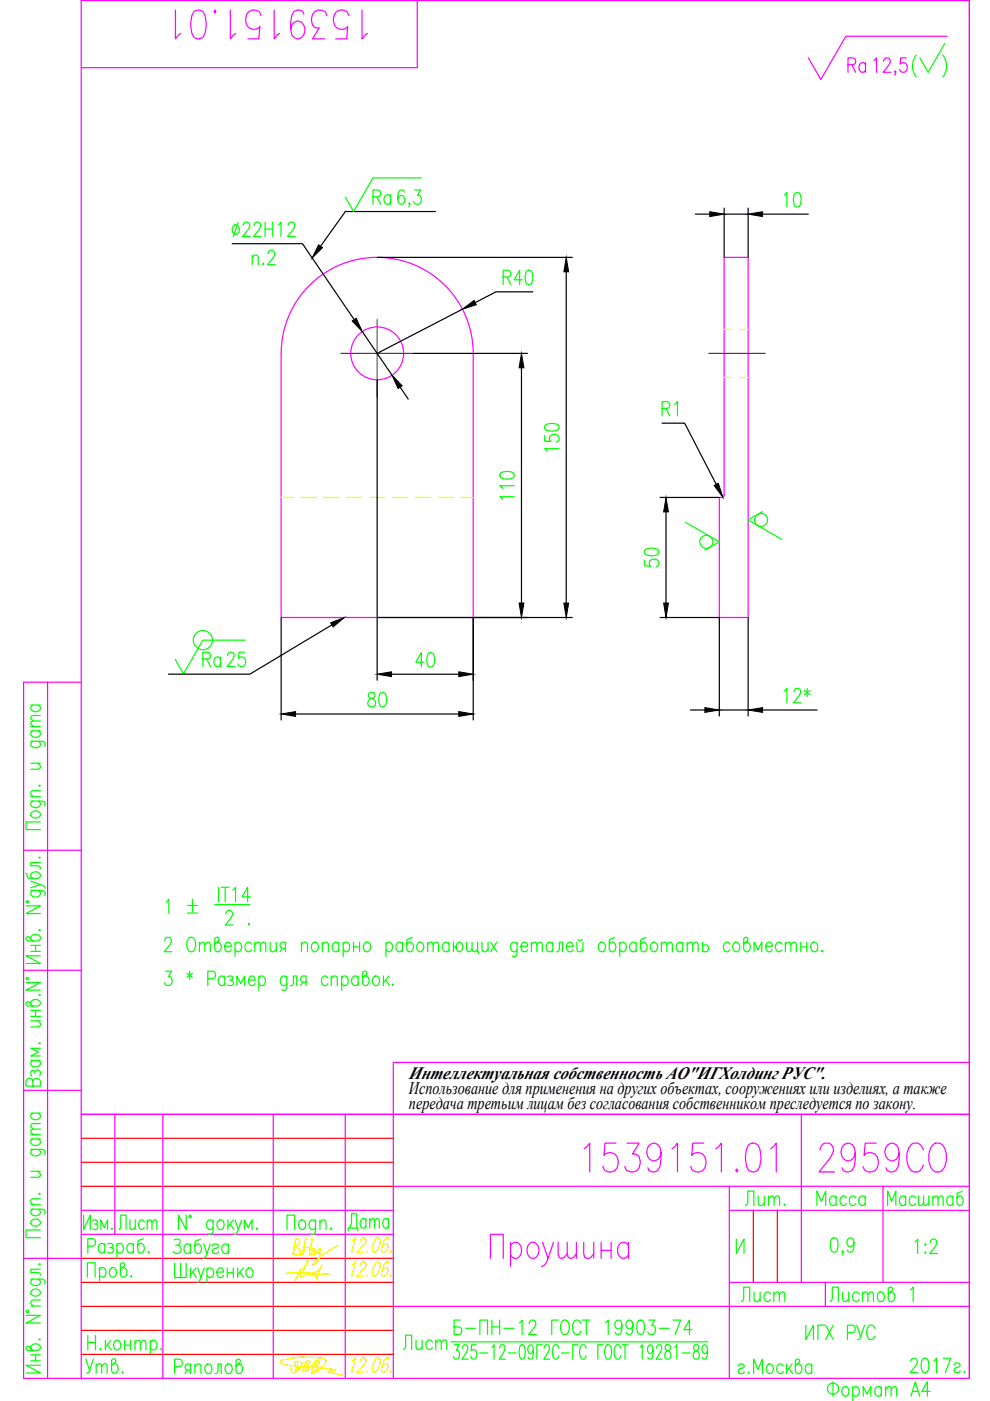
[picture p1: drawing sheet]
<svg xmlns="http://www.w3.org/2000/svg" width="210mm" height="297mm" viewBox="0 0 210 297" stroke-linecap="round" stroke-linejoin="round" font-family="sans-serif">
<g fill="none" stroke="#f0f" stroke-width=".25">
<path d="M88.5 .1v14.2h-71.3M187.4 13l.2-.6 .7-.1a.95 .95 0 0 1 .1 1.6l-1.2 1.4h1.7M200.8 7.7h-21.5l-5.3 9.2-2.6-4.6M205.5 .1v292.1M153.5 54.6h5.1v76.3h-6.1v-25.4l.8-.1 .2-.4zM59.6 74.9v56h40.7v-56M59.6 74.9a20.4 20.4 0 0 1 20.4-20.3 20.4 20.4 0 0 1 20.3 20.3M10.1 144.6v147.6M17.2 144.6h-12.2v147.6h200.5M5 180.3h12.2M5 205.7h12.2M5 231.2h12.2"/>
<path d="M17.2 236.3h188.3M24.3 236.3v25.4M34.5 236.3v55.9M57.9 236.3v55.9M73.2 236.3v55.9M169.9 236.3v35.6M205.5 225.3h-122.1v66.9M17.2 256.6h66.2M83.4 251.5h122.1M154.6 256.6h50.9M154.6 251.5v40.7M187.2 251.5v20.4"/>
<path d="M5 266.8h12.2M17.2 261.7h66.2M83.4 277h122.1M104 266.8v-5.1h2.7v5.1M108.2 264.1l.8-.7a1.48 1.48 0 0 1 1.6 1.9 1.38 1.38 0 0 1-1.6 1.5l-.8-.7M108.2 263.4v5.1M112.3 263.6l.4-.2a1.48 1.48 0 0 1 1.6 1.9 1.38 1.38 0 0 1-1.6 1.5 2 2 0 0 1-.4-3.2zM115 263.4l1.2 3.4 1.2-3.4M116.2 266.8l-.4 1-.4 .4-.6 .3M118.3 263.4v2.4l.2 .7 .4 .3h.4l1-1M120.3 263.4v2.4l.2 .7 .4 .3h.3l1-1M122.2 263.4v3.4"/>
<path d="M123.8 263.4v2.4l.2 .7 .3 .3h.6l1-1M125.9 263.4v3.4M127.4 265.1h2.2M127.4 263.4v3.4M129.6 263.4v3.4M133.3 264.1a1.12 1.12 0 0 0-1.1-.7 1.12 1.12 0 0 0-1.1 .7 1.91 1.91 0 0 0 .8 2.7h.6l.8-.7M133.3 263.4v3.4M154.6 271.9h50.9M17.2 292.2v-292.1h188.3v292.1"/>
<circle cx="80" cy="74.9" r="5.6"/>
</g>
<path d="M72.3 74.9h15.4M80 67.7v16.5M150.3 74.9h11.9" fill="none" stroke="#00f" stroke-width=".25"/>
<g fill="none" stroke="#ff0" stroke-width=".25">
<path d="M153.5 69.8h1.8M156.9 69.8h1.7M153.5 80h1.8M156.9 80h1.7M59.6 105.5h2.6M63.8 105.5h3.2M68.7 105.5h3.2M73.5 105.5h3.2M78.3 105.5h3.3M83.2 105.5h3.2M88 105.5h3.3M92.9 105.5h3.2"/>
<path d="M97.7 105.5h2.6M62.7 262.6l-.6 3.3 .3-1.7a1.94 1.94 0 0 1 .4-1.5 .59 .59 0 0 1 .8 .4 .59 .59 0 0 1-.4 .7l-.7 .5a1.33 1.33 0 0 1 1.1 1.5l-.6 .3-.8-.3a2.13 2.13 0 0 0 1.8 0l.9-3.3-.7 3.6 .3-1.6h1.1a.46 .46 0 0 0 .4-.7l.2-1.3-.6 3v.5h.2l.3-.6v.2a.3 .3 0 0 0 .1 .4 .3 .3 0 0 0 .4-.1l.1-.4a.48 .48 0 0 0-.3-.7l-.3 .6a.4 .4 0 0 1 .3-.6 .4 .4 0 0 1 .3 .6v.7l.5-.5a.93 .93 0 0 1 .7-.9v.5l-.4 .4a.3 .3 0 0 1 .4 .1 .3 .3 0 0 1-.1 .4l-.6 1.6-.6 .6h-.2l.2-.7 1.3-1.2 3.7-2.3M64.3 269.4l1.1-2.2-.3 .6-2.5 3.6a3.3 3.3 0 0 0 1-2.1v-.1l.1 .3v1.2l.1 .1 1.6-1-.1 .4 .5-.1a3.5 3.5 0 0 0 2.5-1.8l-.7 1.4a1.68 1.68 0 0 0-.3 1.7l.1 .2a2.73 2.73 0 0 0-2.9-1.9l-3.9 .3h3.8l1.2 .1h4.2M74.7 263l.7-.5-.9 3M74.7 268.1l.7-.6-.9 3.1M76.4 263.2v-.2a.64 .64 0 0 1 .5-.5 .64 .64 0 0 1 .7 .2 1.44 1.44 0 0 1-.6 1.4l-1.4 1.4h1.5M76.4 268.3v-.2a.64 .64 0 0 1 .5-.5 .64 .64 0 0 1 .7 .2 1.44 1.44 0 0 1-.6 1.3l-1.4 1.5h1.5M77.8 265.2v.3l.1-.1M77.8 270.3v.3l.1-.1M79.7 262.6l.6-.1a1.35 1.35 0 0 1 .1 1.7l-.6 1.2-.5 .1a1.35 1.35 0 0 1-.2-1.7zM79.7 267.7l.6-.2a1.35 1.35 0 0 1 .1 1.8l-.6 1.2-.5 .1a1.35 1.35 0 0 1-.2-1.7zM82.6 262.9l-.1-.3-.4-.1a2.34 2.34 0 0 0-1.2 2v.6l.4 .4a1.23 1.23 0 0 0 .8-1.7l-.2-.2a1.07 1.07 0 0 0-1 .9"/>
<path d="M82.6 268l-.1-.3-.4-.2a2.34 2.34 0 0 0-1.2 2.1v.6l.4 .4a1.23 1.23 0 0 0 .8-1.7l-.2-.2a1.07 1.07 0 0 0-1 .9M82.8 265.2v.3l.1-.1M82.8 270.3v.3l.1-.1M62.8 289.2l-.4-.2a.99 .99 0 0 1 1.7 .1l-.5 .7-.9 .6 .1 .1a2.82 2.82 0 0 0 2.1-1.7l.1-.1-.9 2 .3-.7a2.13 2.13 0 0 1 1.1-1.5l.2 .1a1.09 1.09 0 0 1-.9 .9 .62 .62 0 0 1 .7 .7 .62 .62 0 0 1-.8 .5v-.1a6.9 6.9 0 0 0 2.4-2.3l-1 2.3 1.1-2.1a.35 .35 0 0 1 .5 .2 .35 .35 0 0 1-.1 .5l-.5 .3-.5 .1 .8 .4a.55 .55 0 0 1 .1 .6 .55 .55 0 0 1-.6 .3l-.8 .3 2.3-1.5 .6-.7a.6 .6 0 0 0 .1-.7 .6 .6 0 0 0-.7-.3 19.8 19.8 0 0 0-8.8 .5 .51 .51 0 0 0 .5 .7l1.7 .3 9.1 .9 .2 .1-1.6 .3 3.5 .8M63.2 288.9l-.6 2.3-.4-.1-.6-.8 .3-.3M74.7 288.5l.7-.6-.9 3.1M76.4 288.6v-.1a.65 .65 0 0 1 .5-.6 .65 .65 0 0 1 .7 .3 1.46 1.46 0 0 1-.6 1.3l-1.4 1.5h1.5M77.8 290.7v.3l.1-.2M79.7 288.1l.6-.2a1.35 1.35 0 0 1 .1 1.8l-.6 1.1-.3 .2-.5-.2a3.5 3.5 0 0 1 .7-2.7zM82.6 288.3l-.1-.2-.4-.2a2.34 2.34 0 0 0-1.2 2v.6l.1 .3 .3 .2a1.22 1.22 0 0 0 .8-1.8l-.2-.1a1.07 1.07 0 0 0-1 .8M82.8 290.7v.3l.1-.2"/>
</g>
<g fill="none" stroke="#000" stroke-width=".25">
<path d="M49.2 51.7h14.9l11 16.1M80 54.6h41.3M92.3 44.8h-19.1l-5.2 7.4M120.1 57.6v70.3M147.4 45.4h3.1M153.5 44.1v10.5M153.5 45.4h5.1M158.6 44.1v10.5M161.7 45.4h9.7M76.8 70.3l6.3 9.3M87.7 74.9h24.1M98 65.6l-18 9.3"/>
<path d="M110.6 78v49.9M113 61.9h-7.8l-4.4 2.3M80 80.5v63.7M84.8 82.1l1.8 2.5M140.4 89.7h4.8l6.7 13M139.9 105.5h12.6M141.2 108.5v19.4M59.6 130.9v21.8M70.4 132.5l-17.4 10.4h-17.3M80 130.9h41.3M100.3 130.9v21.8M139.9 130.9h12.6v20.9"/>
<path d="M158.6 130.9v20.9M62.7 151.4h34.6M83 142.9h14.3M146.4 150.5h3.1M152.5 150.5h6.1M161.7 150.5h11.5"/>
</g>
<g fill="#000" stroke="#000" stroke-width=".21">
<path d="M67.6 51.9l.8 .6-2.2 2.2zM120.1 54.6l.5 3h-1.1zM150.5 44.9l3 .5-3 .5zM158.6 45.4l3.1-.5v1zM74.7 68.1l.8-.6 1.3 2.8zM98 65.6l2.5-1.9 .5 .9zM110.6 74.9l.5 3.1h-1zM83.1 79.6l2.2 2.2-.9 .6zM141.2 105.5l.5 3h-1zM151.4 102.9l.9-.4 1 2.9zM70.1 132.1l2.9-1.2-2.4 2zM110.1 127.9h1l-.5 3z"/>
<path d="M119.5 127.9h1.1l-.5 3zM140.7 127.9h1l-.5 3zM59.6 151.4l3.1-.5v1zM80 142.9l3-.5v1.1zM97.3 150.9l3 .5-3 .5zM97.3 142.4l3 .5-3 .6zM149.5 150l3 .5-3 .5zM158.6 150.5l3.1-.5v1z"/>
</g>
<g fill="none" stroke="#0f0" stroke-width=".25">
<path d="M89.4 37.7h-10.3l-4.1 7.1-1.8-3M49.6 47.8l.2-.1a1.02 1.02 0 0 1 .9 1 1.02 1.02 0 0 1-.9 1 1.21 1.21 0 0 1-.2-1.9zM50.5 47.2l-1 2.9M51.6 47.8l.2-.6 .7-.1a.95 .95 0 0 1 .1 1.6l-1.2 1.4h1.7M53.5 54.7l.6-.6 .5 .1 .2 1.9M53.5 54.1v2M53.9 47.8l.2-.6 .7-.1a.95 .95 0 0 1 .1 1.6l-1.1 1.4h1.6M55.8 55.8l.1 .2-.1 .1-.1-.1zM56.2 47.1v3M56.2 48.5h1.6M56.9 53.8l.2-.6 .7-.1a.95 .95 0 0 1 .1 1.6l-1.2 1.4h1.7M57.8 47.1v3"/>
<path d="M59 47.7l.6-.6v3M61.1 47.8l.2-.6 .7-.1a.95 .95 0 0 1 .1 1.6l-1.1 1.4h1.6M85.7 40.7l-.1-.3-.3-.1-.6 .1a2.85 2.85 0 0 0 0 2.8 .68 .68 0 0 0 1-.3 .87 .87 0 0 0 0-1.1 .87 .87 0 0 0-1-.2l-.4 .7M86.9 43.2l-.1 .1-.1-.1 .1-.2a.64 .64 0 0 1-.1 .9M87.9 40.3h1.3l-.7 1.1h.4a.96 .96 0 0 1 .4 1.4 .96 .96 0 0 1-1.5 .2l-.1-.3M106.7 58.7h1a.74 .74 0 0 0 .6-.7 .74 .74 0 0 0-.6-.7h-1v3M107.5 58.7l.8 1.6M110.8 59.3h-1.8l1.2-2v3M111.7 57.4l.6-.1a1.49 1.49 0 0 1 .7 1.7l-.4 1.2-.6 .1a1.48 1.48 0 0 1-.7-1.7zM140.4 86.6h1a.75 .75 0 0 0 .6-.7 .75 .75 0 0 0-.6-.8h-1v3.1M141.2 86.6l.8 1.6M143.1 85.7l.5-.6v3.1"/>
<path d="M145.4 110.8l7.1 4.1-3 1.7M161.6 108.5l-3 1.7 7.1 4.1M51.9 138.3h-1.2l-.1 1.3a.89 .89 0 0 1 1.1-.2 .89 .89 0 0 1 .4 1.1 .83 .83 0 0 1-.7 .8 .83 .83 0 0 1-.9-.6M52.1 135.7h-9.1l-4.1 7.2-1.8-3.1M6.5 157.2l2.8 .1a.59 .59 0 0 1 .1 .9M6.5 154.9h2.1M6.5 154h2.1M6.5 149.5h2.1M7 157.2l-.3 .2a.82 .82 0 0 0 .1 .9 .82 .82 0 0 0 .9 .3 .83 .83 0 0 0 .9-1l-.5-.4M7 154.9a.68 .68 0 0 0-.5 .7 .68 .68 0 0 0 .5 .6 .92 .92 0 0 0 1.1 .1 .92 .92 0 0 0 .3-1.1l-.3-.3M7 149.5a.68 .68 0 0 0-.5 .6 .68 .68 0 0 0 .5 .7 .92 .92 0 0 0 1.1 0 .92 .92 0 0 0 .3-1.1l-.3-.2M8.6 152.9l-1.9 .1-.2 .4 .6 .6"/>
<path d="M8.6 151.7l-1.9 .1-.2 .5 .6 .6M6.5 169.8l2.8 .2a.59 .59 0 0 1 .1 .9M6.5 168.9h2.1M6.5 161.8h2.1M6.7 172.3a1.08 1.08 0 0 1 1.1-.3 1.08 1.08 0 0 1 .8 .9 1.07 1.07 0 0 1-1.2 .5 1.07 1.07 0 0 1-.9-.9zM7 169.8l-.3 .3a.82 .82 0 0 0 .1 .9 .82 .82 0 0 0 .9 .2 .83 .83 0 0 0 .9-.9l-.5-.5M8 161.8l.6 .6-.2 .6-1.9 .1M8.3 166.6l.1-.1 .2 .1-.2 .1zM8.6 174.3h-3.1v1.6h3.1M8.6 167.6l-1.9 .2-.2 .5 .6 .6M5.5 192.1h3.1l-3.1 1.6h3.1M5.5 185.1l.4 1 2.1 .1a.66 .66 0 0 0 .6-.5 .66 .66 0 0 0-.5-.7 .92 .92 0 0 0-1.1-.1 .92 .92 0 0 0-.3 1.1l.3 .2"/>
<path d="M6.5 199a1.02 1.02 0 0 1 1-.9 1.02 1.02 0 0 1 1.1 .9l-.6 .5h-2.2l-.3-.3v-.4l.4-.2 .3 .1 .8 .8M6.5 188.8l2.8 .1a.59 .59 0 0 1 .1 1M6.5 186.8l2.1 .7-2.1 .7M7 188.8l-.3 .2a.82 .82 0 0 0 .1 1 .82 .82 0 0 0 .9 .2 .83 .83 0 0 0 .9-.9l-.5-.5M8.3 197.2l.1-.1 .2 .1-.2 .1zM8.3 181.8l.1-.1 .2 .1-.2 .1zM8.6 187.5l.8 .5 .2 .3M8.6 182.9h-2.1v.7l1.9 .1 .2 .4M34.9 199.5l.3-.6 .7-.2a.96 .96 0 0 1 .1 1.6l-1.2 1.5h1.7M35.2 191.2l.6-.5v3M39.8 192h2M39.8 193.6h2"/>
<path d="M40.1 198.9l.2-.2a1.35 1.35 0 0 1 1.2 1.9 .95 .95 0 0 1-.4 1 .95 .95 0 0 1-1 0 2.17 2.17 0 0 1 0-2.7zM40.8 190.7v2.6M42.3 199.8v2M46 199.8a1.02 1.02 0 0 1 .9 1 1.02 1.02 0 0 1-.9 1l-.5-.6v-2.2l.4-.3h.3l.3 .5-.2 .3-.8 .7M46.3 188.1v3.1M46.9 188.1h1.7M47.7 188.1v3.1M49.4 188.7l.5-.6v3.1M49.8 199.8v3M53.1 190.2h-1.8l1.2-2.1v3.1M54 199.8v2M57.3 199.8l.1 1.8 .6 .2 .6-.6"/>
<path d="M58.6 199.8v2M63.9 199.8v2M66.4 199.9a.65 .65 0 0 1 1 .3 1.02 1.02 0 0 1-.8 1.6 1.2 1.2 0 0 1-.2-1.9zM68.3 199.8v2M71.8 199.8v2M72.8 199.8v3M75 199.8v2M76.2 199.8v2M77.4 199.9a.65 .65 0 0 1 1.1 .3 1.02 1.02 0 0 1-.9 1.6 1.2 1.2 0 0 1-.2-1.9zM81.8 199.8v3M85.3 199.8v2M87.4 198.7l-1 .5-.1 2a.66 .66 0 0 0 .5 .6 .66 .66 0 0 0 .7-.4 .93 .93 0 0 0 .1-1.2 .93 .93 0 0 0-1.1-.3l-.2 .3"/>
<path d="M88.7 199.9l.2-.1a1.02 1.02 0 0 1 1 1 1.02 1.02 0 0 1-1 1 1.2 1.2 0 0 1-.2-1.9zM90.7 199.8v2M95.2 199.8v2M96.1 199.8v2M98.9 199.8l.1 1.8 .5 .2 .6-.6M100.1 199.8l.1 1.8 .5 .2 .6-.6M101.3 199.8v2h.2v.4M102.2 199.8l.1 1.8 .6 .2 .6-.6M103.5 199.8v2M104 199.8l1.3 2M105.3 199.8l-1.3 2M109.6 199.8l-.1 2.7-.3 .3-.6-.1"/>
<path d="M112.7 199.8v2M117.2 199.8v2M122.3 199.8l.1 1.8 .6 .2 .6-.6M122.5 199.2a.51 .51 0 0 0 .5 .3 .51 .51 0 0 0 .5-.3M123.6 199.8v2M127.2 199.9a.65 .65 0 0 1 1 .3 1.02 1.02 0 0 1-.8 1.6 1.2 1.2 0 0 1-.2-1.9zM130.3 198.7l-1 .5-.1 2a.66 .66 0 0 0 .6 .6 .66 .66 0 0 0 .7-.4 .93 .93 0 0 0 0-1.2 .93 .93 0 0 0-1.1-.3l-.2 .3M131.4 199.8v3M134.9 199.8v2M137 198.7l-1.1 .5-.1 2a.66 .66 0 0 0 .6 .6 .66 .66 0 0 0 .7-.4 .93 .93 0 0 0 0-1.2 .93 .93 0 0 0-1.1-.3l-.2 .3M138.3 199.9a.65 .65 0 0 1 1 .3 1.02 1.02 0 0 1-.8 1.6 1.2 1.2 0 0 1-.2-1.9zM140.2 199.8v2"/>
<path d="M144.8 199.8v2M145.7 199.8v2M148.9 199.8v2M155.7 199.9a.65 .65 0 0 1 1 .3 1.02 1.02 0 0 1-.8 1.6 1.2 1.2 0 0 1-.2-1.9zM158.1 199.8a1.02 1.02 0 0 1 1 1 1.02 1.02 0 0 1-1 1l-.4-.6v-2.2l.3-.3h.4l.2 .5-.1 .3-.8 .7M166.5 199.8v2M169.8 199.8v2M171.1 199.8v2M172.2 199.9a.65 .65 0 0 1 1.1 .3 1.02 1.02 0 0 1-.8 1.6 1.2 1.2 0 0 1-.3-1.9zM5.5 208.3h3.1l-3.1 1.6h3.1M6.5 212.8a1.02 1.02 0 0 1 1-.9 1.02 1.02 0 0 1 1.1 .9l-.6 .5h-2.2l-.3-.3v-.4l.4-.2 .3 .1 .8 .8M6.5 200.4h2.1"/>
<path d="M6.5 201.7h2.1M6.5 216.4h2.1M6.5 214.2h2.1M6.5 215.5h2.1M7.5 200.4v1.3M7.5 214.2v1.3M8 216.4l.6 .6-.2 .6-1.9 .1M8.3 211l.1-.1 .2 .1-.2 .1zM8.6 202.6h-3.1l3.1 1.7h-3.1M35.1 205.9h1.3l-.7 1.2h.3a.96 .96 0 0 1 .4 1.4 .96 .96 0 0 1-1.4 .2l-.1-.3M39.6 206.4l1.2 .8M40.2 205.9v1.8"/>
<path d="M40.8 206.4l-1.2 .8M42.3 200.3l.6-.5 .4 .1 .1 1.9M43.4 200.3l.6-.5 .5 .1 .1 1.9M44.1 207.5h1a.83 .83 0 0 0 .6-.8 .83 .83 0 0 0-.6-.8h-1v3.1M47.6 200.6h1.4a.68 .68 0 0 0-.4-.8 .68 .68 0 0 0-.9 .4 1.02 1.02 0 0 0 .9 1.6l.4-.4M47.7 207.4a.68 .68 0 0 0-.7-.5 .68 .68 0 0 0-.6 .5 1.02 1.02 0 0 0 .8 1.6l.5-.5M47.7 206.9v2.1M48.2 207.1a.74 .74 0 0 1 1.2 .3l-.3 .4h-.4M49.1 207.8a.6 .6 0 0 1 .4 .6 .6 .6 0 0 1-.4 .6l-.9-.2M49.8 200.2a.68 .68 0 0 1 .7-.5 .68 .68 0 0 1 .6 .5 1.02 1.02 0 0 1-.8 1.6l-.5-.4M50.2 209v-2.1l.8 1.6 .9-1.6v2.1M52.7 207.8h1.4a.68 .68 0 0 0-.5-.8 .68 .68 0 0 0-.8 .4 1.02 1.02 0 0 0 .8 1.6l.5-.5"/>
<path d="M53.3 200.2a.68 .68 0 0 0-.6-.5 .68 .68 0 0 0-.7 .5 1.02 1.02 0 0 0 .9 1.6l.4-.4M54 200.3l.6-.5 .5 .1 .1 1.9M54.9 207.4a.68 .68 0 0 1 .6-.5 .68 .68 0 0 1 .7 .5 1.02 1.02 0 0 1-.9 1.6l-.4-.5M54.9 206.9v3.1M55.2 200.3l.6-.5 .4 .1 .2 1.9M59.8 201.1l-.4 .7M60.5 201.1l-.9-.2a.68 .68 0 0 1 .2-1.1h.7v2M60.8 207.4a.68 .68 0 0 0-.6-.5 .68 .68 0 0 0-.7 .5 1.02 1.02 0 0 0 .8 1.6l.5-.5M60.8 206.9l-.1 2.8-.4 .3-.5-.2M61.6 209l.5-.2 .1-1.9h.7v2.1M63.9 200.3l.6-.5 .6 .1 .1 1.9M64.2 208.2l-.5 .8"/>
<path d="M64.9 208.2l-.9-.1a.68 .68 0 0 1 .2-1.2h.7v2.1M68.3 200.3l.6-.5 .6 .1 .1 1.9M69.5 207.4l-.4-.5a1.02 1.02 0 0 0-1 1 1.02 1.02 0 0 0 1 1.1l.4-.5M70.2 207.5l.6-.6 .6 .2 .1 1.9M70.2 206.9v2.1M71.8 200.2a.68 .68 0 0 0-.6-.5 .68 .68 0 0 0-.7 .5 .92 .92 0 0 0 0 1.1 .92 .92 0 0 0 1.1 .3l.2-.2M72.4 207.4a.68 .68 0 0 1 .7-.5 .68 .68 0 0 1 .6 .5 1.02 1.02 0 0 1-.8 1.6l-.5-.5M72.4 206.9v3.1M72.8 200.2a.67 .67 0 0 1 .6-.5 .67 .67 0 0 1 .6 .5 1.02 1.02 0 0 1-.8 1.6l-.4-.4M75 200.8h1.2M75.9 207.4a.68 .68 0 0 0-.6-.5 .68 .68 0 0 0-.6 .5 1.02 1.02 0 0 0 .8 1.6l.4-.5M75.9 206.9v2.1"/>
<path d="M77.3 206.9a1.02 1.02 0 0 1 1 1 1.02 1.02 0 0 1-1 1.1l-.4-.6v-2.2l.3-.3h.4l.2 .5-.1 .2-.8 .8M79.3 207.1a.65 .65 0 0 1 1.1 .3 1.02 1.02 0 0 1-.9 1.6 1.2 1.2 0 0 1-.2-1.9zM81.3 206.9v2.1M81.8 207.8l.8 1.2M81.8 200.2a.68 .68 0 0 1 .7-.5 .68 .68 0 0 1 .6 .5 1.02 1.02 0 0 1-.8 1.6l-.5-.4M82.5 206.9l-1.2 1.5M83.3 208.7l.1 .1-.1 .2-.1-.2zM85.3 200.2a.68 .68 0 0 0-.6-.5 .68 .68 0 0 0-.7 .5 .92 .92 0 0 0 0 1.1 .92 .92 0 0 0 1.1 .3l.2-.2M90.7 200.3l.5-.5 .5 .1 .1 1.9M91.8 200.3l.6-.5 .5 .1 .1 1.9M95.2 200.2a.68 .68 0 0 0-.6-.5 .68 .68 0 0 0-.7 .5 .92 .92 0 0 0 0 1.1 .92 .92 0 0 0 1.1 .3l.2-.2M96.1 200.8h.6a.89 .89 0 0 1 .8-1 1.09 1.09 0 0 1 .6 1.1 1.09 1.09 0 0 1-.8 .9 1 1 0 0 1-.6-1"/>
<path d="M109.6 200.2a.68 .68 0 0 0-.6-.5 .68 .68 0 0 0-.6 .5 1.02 1.02 0 0 0 .8 1.6l.4-.4M110.4 200.6h1.4a.68 .68 0 0 0-.4-.8 .68 .68 0 0 0-.8 .4 1.02 1.02 0 0 0 .8 1.6l.4-.4M112.7 200.3l.5-.5 .5 .1 .1 1.9M113.8 200.3l.6-.5 .5 .1 .1 1.9M117.2 200.2a.68 .68 0 0 0-.6-.5 .68 .68 0 0 0-.7 .5 .92 .92 0 0 0 0 1.1 .92 .92 0 0 0 1.1 .3l.2-.2M118 201.8l.5-.2 .1-1.8h.7v2M120.1 200.6h1.4a.68 .68 0 0 0-.4-.8 .68 .68 0 0 0-.9 .4 1.02 1.02 0 0 0 .8 1.6l.5-.4M131.4 200.2a.68 .68 0 0 1 .6-.5 .68 .68 0 0 1 .7 .5 1.02 1.02 0 0 1-.8 1.6l-.5-.4M134.9 200.2l-.5-.4a1.02 1.02 0 0 0-.9 1 1.02 1.02 0 0 0 .9 1l.5-.4M140.2 200.3l.6-.5 .5 .1 .1 1.9M141.4 200.3l.6-.5 .4 .1 .2 1.9M144.8 200.2a.68 .68 0 0 0-.7-.5 .68 .68 0 0 0-.6 .5 .92 .92 0 0 0-.1 1.1 .92 .92 0 0 0 1.1 .3l.3-.2"/>
<path d="M145.7 200.3l.6-.5 .4 .1 .2 1.9M146.9 200.3l.5-.5 .5 .1 .1 1.9M148.9 200.6a.75 .75 0 0 1 1.3 0 .75 .75 0 0 1-.4 1.2h-.5l-.4-.3M154.8 200.2a.68 .68 0 0 0-.7-.5 .68 .68 0 0 0-.6 .5 1.02 1.02 0 0 0 .8 1.6l.5-.4M159.9 201.8v-2l.8 1.6 .8-1.6v2M162.3 200.6h1.4a.68 .68 0 0 0-.4-.8 .68 .68 0 0 0-.8 .4 1.02 1.02 0 0 0 .8 1.6l.4-.4M165.8 200.2a.68 .68 0 0 0-.6-.5 .68 .68 0 0 0-.7 .5 1.02 1.02 0 0 0 .9 1.6l.4-.4M166.5 200.3l.6-.5 .5 .1 .1 1.9M167.7 200.3l.6-.5 .4 .1 .1 1.9M169.8 200.8h1.3M174.3 201.5l.1 .1-.1 .2-.1-.2zM6.5 236h2.1"/>
<path d="M6.5 224.8h2.1M7 236a.68 .68 0 0 0-.5 .6 .68 .68 0 0 0 .5 .7 .92 .92 0 0 0 1.1 0 .92 .92 0 0 0 .3-1.1l-.3-.2M7 229.2a.75 .75 0 0 0-.8-.6 .75 .75 0 0 0-.7 .6v1.1h3.1v-1.1a.83 .83 0 0 0-.8-.6 .83 .83 0 0 0-.8 .6v1.1M7 224.8a.68 .68 0 0 0-.5 .7 .68 .68 0 0 0 .5 .6 .92 .92 0 0 0 1.1 0 .92 .92 0 0 0 .3-1l-.3-.3M7.4 227.3a.6 .6 0 0 1 .6-.5 .6 .6 0 0 1 .6 .5l-.2 .8M7.4 227.6v-.3l-.4-.4a.74 .74 0 0 0-.3 1.2M8.3 221.2l.1-.1 .2 .1-.2 .1zM8.6 239.4l-1.9 .1-.2 .5 .6 .5M8.6 238.2l-1.9 .1-.2 .5 .6 .6M8.6 222.3h-2.1l1.6 .8-1.6 .8h2.1M6.5 256.4l2.8 .1a.59 .59 0 0 1 .1 .9M6.5 243.7l2.8 .1a.59 .59 0 0 1 .1 .9"/>
<path d="M6.5 255.4h2.1M6.5 248.3h2.1M6.5 241.5h2.1M6.5 240.5h2.1M6.7 258.8a1.08 1.08 0 0 1 1.1-.3 1.08 1.08 0 0 1 .8 .9 1.07 1.07 0 0 1-1.2 .6 1.07 1.07 0 0 1-.9-1zM7 256.4l-.3 .2a.82 .82 0 0 0 .1 .9 .82 .82 0 0 0 .9 .3 .83 .83 0 0 0 .9-1l-.5-.4M7 243.7l-.3 .2a.82 .82 0 0 0 .1 1 .82 .82 0 0 0 .9 .2 .83 .83 0 0 0 .9-.9l-.5-.5M7 241.5a.68 .68 0 0 0-.5 .6 .68 .68 0 0 0 .5 .7 .92 .92 0 0 0 1.1 0 .92 .92 0 0 0 .3-1.1l-.3-.2M8 248.3l.6 .6-.2 .6-1.9 .1M8.3 253.1l.1-.1 .2 .1-.2 .1zM8.6 254.2l-1.9 .1-.2 .6 .6 .5M17.7 257.6v3.1l1.4-3.1v3.1"/>
<path d="M19.7 258.8a.61 .61 0 0 1 1 .3l-.3 .4h-.3M20.4 259.5a.62 .62 0 0 1 .4 .6 .62 .62 0 0 1-.4 .6l-.7-.2M39.5 257.6v3.1l-1.7-3.1v3.1M45.2 259.1l-.5-.5a1.02 1.02 0 0 0-.9 1.1 1.02 1.02 0 0 0 .9 1l.5-.4M45.2 258.6l-.1 2.8-.4 .3-.6-.1M46.3 258.8l.3-.2a1.02 1.02 0 0 1 .9 1.1 1.02 1.02 0 0 1-.9 1 1.2 1.2 0 0 1-.3-1.9zM48.3 258.6v2.1M48.8 259.5l.8 1.2M49.5 258.6l-1.2 1.5M49.8 258.6l.7 2.1 .7-2.1M63.6 258.8l.3-.2a1.02 1.02 0 0 1 .9 1.1 1.02 1.02 0 0 1-.9 1 1.2 1.2 0 0 1-.3-1.9zM66.9 259.1l-.5-.5a1.02 1.02 0 0 0-.9 1.1 1.02 1.02 0 0 0 .9 1l.5-.4"/>
<path d="M66.9 258.6l-.1 2.8-.4 .3-.5-.1M67.8 259.2l.6-.6 .6 .2 .1 1.9M67.8 258.6v2.1M5.5 278.9h3.1l-3.1 1.6h3.1M6.5 271.2l2.8 .1a.59 .59 0 0 1 .1 .9M6.5 276.9h2.1M6.7 273.6a1.08 1.08 0 0 1 1.1-.3 1.08 1.08 0 0 1 .8 .9 1.07 1.07 0 0 1-1.2 .6 1.07 1.07 0 0 1-.9-.9zM7 271.2l-.3 .2a.82 .82 0 0 0 .1 1 .82 .82 0 0 0 .9 .2 .83 .83 0 0 0 .9-.9l-.5-.5M8.3 268.1l.1-.2 .2 .2-.2 .1zM8.6 260.8h-3.1v1.6h3.1M8.6 275.6l-1.9 .1-.2 .6 .6 .6M8.6 269.1h-2.1v.7l1.9 .1 .2 .5"/>
<path d="M18.5 270.8v-3.1h1.7v3.1M18.6 264.2h1.1a.83 .83 0 0 0 .6-.8 .83 .83 0 0 0-.6-.8h-1.1v3.1M21.1 269.2a.68 .68 0 0 1 .6-.5 .68 .68 0 0 1 .7 .5 1.02 1.02 0 0 1-.8 1.6l-.5-.5M21.1 268.7v3.1M21.4 260.7v-2.1l.7 1.7 .7-1.7v2.1M22.2 264.1a.68 .68 0 0 0-.6-.5 .68 .68 0 0 0-.7 .5 1.02 1.02 0 0 0 .9 1.6l.4-.5M22.2 263.6v2.1M22.8 263.8a.74 .74 0 0 1 1.2 .3l-.4 .4h-.3M23.5 268.9a.82 .82 0 0 1 1 .1 .82 .82 0 0 1 .2 .9 .83 .83 0 0 1-.9 .9 1.19 1.19 0 0 1-.3-1.9zM23.6 264.5a.6 .6 0 0 1 .5 .6 .6 .6 0 0 1-.5 .6l-.8-.2M24.8 264.1a.68 .68 0 0 1 .6-.5 .68 .68 0 0 1 .7 .5 1.02 1.02 0 0 1-.8 1.6l-.5-.5M24.8 263.6v3.1"/>
<path d="M26 268.7a1.02 1.02 0 0 1 .9 1.1 1.02 1.02 0 0 1-.9 1l-.5-.6v-2.2l.4-.3h.3l.2 .5-.1 .3-.8 .7M27.8 270.5l.2 .1-.2 .2-.1-.2zM28.3 264.1a.68 .68 0 0 0-.7-.5 .68 .68 0 0 0-.6 .5 1.02 1.02 0 0 0 .8 1.6l.5-.5M28.3 263.6v2.1M30.4 262.6l-1.1 .5-.1 2a.66 .66 0 0 0 .6 .6 .66 .66 0 0 0 .7-.5 .93 .93 0 0 0 0-1.1 .93 .93 0 0 0-1.1-.3l-.2 .3M31.5 265.4l.1 .1-.1 .2-.1-.2zM36.9 262.9l.8-.2a.63 .63 0 0 1 .4 1l-.4 .3a.92 .92 0 0 1 .5 1.5 .92 .92 0 0 1-1.5-.2M37 267.8v3.1h2.5v-3.1M37.3 264h.4M38.3 267.8v3.1M40.4 264.2l-.5-.5a1.02 1.02 0 0 0-.9 1.1 1.02 1.02 0 0 0 .9 1l.5-.5M40.4 263.7v2.1"/>
<path d="M40.4 268.8v2.1M40.9 269.7l.8 1.2M41.6 268.8l-1.2 1.5M41.9 268.8l.7 2.1 .7-2.1M42.5 262.7l-1.1 .5-.1 2a.66 .66 0 0 0 .6 .6 .66 .66 0 0 0 .7-.5 1.03 1.03 0 0 0-.8-1.6l-.5 .5M42.6 270.9l-.2 .5-.6 .5M43.2 263.7l.7 2.1 .7-2.1M43.9 265.8l-.2 .6-.6 .4M43.9 269.3l.5-.5a1.02 1.02 0 0 1 .9 1 1.02 1.02 0 0 1-.9 1.1l-.5-.5M43.9 268.8v3.1M45.1 264.2a.67 .67 0 0 1 .6-.5 .67 .67 0 0 1 .6 .5l-.3 .4-.6 .2a.56 .56 0 0 0-.2 .8 .73 .73 0 0 0 1.1-.3M46 269.7h1.4a.67 .67 0 0 0-.5-.8 .67 .67 0 0 0-.8 .4 1.02 1.02 0 0 0 .8 1.6l.5-.5"/>
<path d="M48.2 269.8h1.3M48.2 268.8v2.1M48.4 264.2l-.4-.5a1.02 1.02 0 0 0-1 1.1 1.02 1.02 0 0 0 1 1l.4-.5M48.4 263.7v2.1M49.5 268.8v2.1M50.4 268.8v2.1M50.5 260.7l-.2 .6-.6 .4M50.9 269.7l.8 1.2M51.6 268.8l-1.2 1.5M51.8 260.7v-2.1l.8 1.7 .8-1.7v2.1M52.5 269l.2-.2a1.02 1.02 0 0 1 1 1 1.02 1.02 0 0 1-1 1.1 1.2 1.2 0 0 1-.2-1.9zM54.5 260.4l.1 .1-.1 .2-.1-.2z"/>
<path d="M60.9 260.7v-3.1h1.6v3.1M70.2 260.4l.1 .1-.1 .2-.1-.2zM156.1 262.7v3.1l1.6-3.1v3.1M176.4 262.6l.6-.2a1.49 1.49 0 0 1 .7 1.8l-.4 1.1-.5 .2a1.49 1.49 0 0 1-.7-1.8zM178.7 265.3l-.1 .2-.1-.2 .1-.1a.64 .64 0 0 1-.1 .9M181.1 263.4a.8 .8 0 0 1-.9 .9 .97 .97 0 0 1-.7-1 .97 .97 0 0 1 .9-.9l.3 .2a2.61 2.61 0 0 1 0 2.7 .65 .65 0 0 1-1-.3M193 273.5l.6-.6v3.1M194 263.3l.6-.6v3.1M196.2 263.7l.1 .2-.1 .1-.1-.1zM196.2 265.5l.1 .1-.1 .2-.1-.2zM197.2 263.4l.3-.5 .7-.2a.95 .95 0 0 1 .1 1.6l-1.2 1.5h1.7M6.5 285.9a1.02 1.02 0 0 1 1-1 1.02 1.02 0 0 1 1.1 1l-.6 .4h-2.2l-.3-.3v-.4l.4-.2 .3 .1 .8 .8"/>
<path d="M6.5 287.2h2.1M6.5 288.5h2.1M7.5 287.2v1.3M8.3 284l.1-.1 .2 .1-.2 .1zM8.6 289.5h-3.1l3.1 1.6h-3.1M18.6 283.2v3M18.6 284.6h1.6M20.2 283.2v3M22.3 284.2v2M23.5 284.2l-1.2 1.4M24.4 284.3a.65 .65 0 0 1 1.1 .3 1.02 1.02 0 0 1-.8 1.6 1.2 1.2 0 0 1-.3-1.9zM26.4 284.2v2"/>
<path d="M27.7 284.2v2M28.6 284.8l.6-.6 .5 .1 .1 1.9M28.6 284.2v2M29.8 284.8l.6-.6 .4 .1 .1 1.9M31.9 284.6a.68 .68 0 0 1 .6-.4 .68 .68 0 0 1 .7 .4 1.02 1.02 0 0 1-.9 1.6l-.4-.4M31.9 284.2v3M34.2 285.9l.1 .2-.1 .1-.1-.1zM37 289.8h1.1a.83 .83 0 0 0 .6-.8 .83 .83 0 0 0-.6-.8h-1.1v3M39.7 290.5l-.5 .7M40.4 290.5h-.7l-.2-.1a.68 .68 0 0 1 .2-1.2h.7v2M41.3 289.8l.6-.6 .6 .1 .1 1.9M41.3 289.2v2"/>
<path d="M43.8 289.3a.82 .82 0 0 1 .9 .1 .82 .82 0 0 1 .2 1 .82 .82 0 0 1-.9 .8 1.19 1.19 0 0 1-.2-1.9zM45.6 291.2l.5-.1 .1-1.9h.7v2M48.1 289.3a.82 .82 0 0 1 .9 .1 .82 .82 0 0 1 .2 1 .82 .82 0 0 1-.9 .8 1.19 1.19 0 0 1-.2-1.9zM50.5 289.2a1.02 1.02 0 0 1 1 1 1.02 1.02 0 0 1-1 1l-.5-.6v-2.1l.4-.3h.3l.3 .4-.1 .3-.9 .7M95.6 284.5h54.5M98.1 285.8l.1-.4 .2-.3h.4l.3 .3a1.35 1.35 0 0 1-.2 1.3l-.9 1.5h1.3M100.9 285.1h-.9l-.1 1.3a.58 .58 0 0 1 .9-.1 1.3 1.3 0 0 1-.3 1.9 .59 .59 0 0 1-.7-.6M101.7 286.9h1.7M104.3 285.7l.5-.6v3.1M105.9 285.8l.1-.4a.63 .63 0 0 1 1-.1 .63 .63 0 0 1 0 1l-1.1 1.9h1.2M107.8 286.9h1.6M110.3 285.3l.5-.2a1.64 1.64 0 0 1 .5 1.8l-.2 1.1-.5 .2a1.67 1.67 0 0 1-.5-1.8z"/>
<path d="M113.1 286.1l-.1 .5-.5 .4a1.02 1.02 0 0 1-.6-.9 1.02 1.02 0 0 1 .6-1l.3 .2a3.2 3.2 0 0 1 0 2.7l-.4 .2-.3-.2-.1-.3M114.9 285.1h-1.1v3.1M115.4 285.8l.1-.4 .2-.3h.4l.3 .3a1.35 1.35 0 0 1-.2 1.3l-.9 1.5h1.3M118.5 285.8a.65 .65 0 0 0-.6-.7 .65 .65 0 0 0-.7 .7v1.6a.64 .64 0 0 0 .3 .7 .64 .64 0 0 0 .7-.1l.3-.6M119.1 286.9h1.6M122.5 285.1h-1.1v3.1M124.3 285.8l-.1-.3a.63 .63 0 0 0-.8-.4 2.31 2.31 0 0 0 0 3.1 .72 .72 0 0 0 .9-.8M127.8 285.1h-1.1v3.1M128.6 285.3l.2-.2a.72 .72 0 0 1 .8 .7 2.24 2.24 0 0 1-.5 2.4 .72 .72 0 0 1-.8-.8 2.63 2.63 0 0 1 .3-2.1zM131.6 285.8a.65 .65 0 0 0-.6-.7 .65 .65 0 0 0-.7 .7l-.1 .5a2.08 2.08 0 0 0 .6 1.9 .72 .72 0 0 0 .8-.8M132.5 285.1v3.1M135.7 285.7l.5-.6v3.1"/>
<path d="M138.5 286.1l-.1 .5-.5 .4a1.02 1.02 0 0 1-.6-.9 1.02 1.02 0 0 1 .6-1l.3 .2a3.2 3.2 0 0 1 0 2.7l-.5 .2-.2-.2-.1-.3M139.2 285.8l.1-.4 .3-.3h.3l.3 .3a1.31 1.31 0 0 1-.2 1.3l-.9 1.5h1.3M141.1 285.3a.77 .77 0 0 0 .6 1.1 .9 .9 0 0 1 .6 1 .9 .9 0 0 1-.9 .8 1.04 1.04 0 0 1-.4-1.1 1.04 1.04 0 0 1 .9-.8 .63 .63 0 0 0 .1-.9 .63 .63 0 0 0-.9-.1zM143.1 285.7l.4-.6v3.1M144.7 286.9h1.6M147.2 285.3a.77 .77 0 0 0 .5 1.1 .9 .9 0 0 1 .6 1 .9 .9 0 0 1-.9 .8 1.04 1.04 0 0 1-.4-1.1 1.04 1.04 0 0 1 .9-.8 .63 .63 0 0 0 .2-.9 .63 .63 0 0 0-.9-.1zM150 286.1l-.1 .5-.4 .4a1.02 1.02 0 0 1-.7-.9 1.02 1.02 0 0 1 .7-1l.2 .2a3.3 3.3 0 0 1 0 2.7l-.4 .2-.3-.2-.1-.3M156.5 289.6a.68 .68 0 0 1 .7-.4 .68 .68 0 0 1 .6 .4l-.3 .5-.6 .1a.57 .57 0 0 0-.3 .9 .73 .73 0 0 0 1.2-.3M158.7 290.9l.2 .2-.2 .1-.1-.1zM159.8 291.2v-3l.9 2.2 .9-2.2v3M162.8 289.3a.65 .65 0 0 1 1.1 .3 1.03 1.03 0 0 1-.9 1.6 1.2 1.2 0 0 1-.2-1.9zM166.1 289.6a.68 .68 0 0 0-.7-.4 .68 .68 0 0 0-.6 .4 1.03 1.03 0 0 0 .8 1.6l.5-.4"/>
<path d="M166.8 289.2v2M167.2 290.1l.9 1.1M167.9 289.2l-1.1 1.4M169.1 289.2a1.02 1.02 0 0 1 .9 1 1.02 1.02 0 0 1-.9 1l-.5-.6v-2.1l.4-.3h.3l.3 .4-.2 .3-.8 .7M170.8 281v3l1.7-3v3M172.1 289.6a.68 .68 0 0 0-.6-.4 .68 .68 0 0 0-.7 .4 1.03 1.03 0 0 0 .9 1.6l.4-.4M172.1 289.2v2M174.8 281h-1.4v3M175 281l1.7 3M176.6 293v3M176.7 281l-1.7 3M178.8 294.1a.65 .65 0 0 1 1.1 .3 1.03 1.03 0 0 1-.8 1.6 1.2 1.2 0 0 1-.3-1.9z"/>
<path d="M179.7 282.6h1a.83 .83 0 0 0 .6-.8 .83 .83 0 0 0-.6-.8h-1v3M180.8 294.4a.68 .68 0 0 1 .6-.4 .68 .68 0 0 1 .7 .4 1.03 1.03 0 0 1-.8 1.6l-.5-.4M180.8 294v3M181.7 281l.8 2.4M183 296v-2l.8 1.6 .8-1.6v2M183.3 281l-.9 2.7-.5 .3M185.5 281.7a.82 .82 0 0 0-.8-.8 .82 .82 0 0 0-.8 .8 1.9 1.9 0 0 0 .6 2.3 .86 .86 0 0 0 1-.7M186.9 294.4a.68 .68 0 0 0-.7-.4 .68 .68 0 0 0-.6 .4 1.03 1.03 0 0 0 .8 1.6l.5-.4M186.9 294v2M187.8 294.6l.6-.6 .4 .1 .1 1.9M187.8 294v2M188.9 294.6l.6-.6 .5 .1 .1 1.9"/>
<path d="M193.1 296l1-3 .9 3M193.5 295h1.1M197.2 295h-1.7l1.1-2v3"/>
<circle cx="149.8" cy="114.9" r="1.38"/>
<circle cx="161.4" cy="110.2" r="1.38"/>
<circle cx="43" cy="135.7" r="2.04"/>
<circle cx="5.8" cy="191.3" r=".26"/>
<circle cx="5.8" cy="207.5" r=".26"/>
<circle cx="40.3" cy="257.9" r=".26"/>
<circle cx="5.8" cy="278.1" r=".26"/>
<circle cx="176.6" cy="294.4" r="1.19"/>
</g>
<path d="M17.2 241.3h66.2M17.2 246.4h66.2M17.2 251.5h66.2M159.7 256.6v15.3M164.8 256.6v15.3M17.2 266.8h66.2M17.2 271.9h66.2M17.2 277h66.2M17.2 282.1h66.2M17.2 287.2h66.2" fill="none" stroke="#f00" stroke-width=".25"/>
<g font-size="10.1" fill="#f0f">
<text x="36" y="9.5">1539151.01</text>
<text x="122.8" y="249.8">1539151.01</text>
<text x="172.5" y="249.8">2959СО</text>
</g>
<text font-size="8.4" fill="#f0f" x="192.3" y="17.6">( )</text>
<text font-size="7.1" fill="#0f0" x="72.7" y="262.1">Дата</text>
<g font-size="6.6" fill="#f0f">
<text x="178.5" y="16.6">Ra</text>
<text x="174.6" y="277.3">Листов</text>
</g>
<g font-size="6.6" fill="#0f0">
<text x="165.1" y="45.2">10</text>
<text x="119.6" y="97" transform="rotate(-90 119.6 97)">150</text>
<text x="110.1" y="107.2" transform="rotate(-90 110.1 107.2)">110</text>
<text x="41.6" y="142.5">Ra</text>
<text x="165.1" y="150.3">12*</text>
<text x="157" y="256.8">Лит.</text>
<text x="171.8" y="256.8">Масса</text>
<text x="187" y="256.8">Масштаб</text>
<text x="155.9" y="277.3">Лист</text>
<text x="84.3" y="287.5">Лист</text>
<text x="94.9" y="284.3">Б-ПН-12 ГОСТ 19903-74</text>
<text x="16.9" y="292.5">Утв.</text>
</g>
<g font-size="6.2" fill="#0f0">
<text x="78" y="44.4">Ra</text>
<text x="140.4" y="121.4" transform="rotate(-90 140.4 121.4)">50</text>
<text x="86.8" y="142.5">40</text>
<text x="76.9" y="151">80</text>
<text x="46.6" y="197.2">2 .</text>
<text x="24" y="261.8">Лист</text>
<text x="191.9" y="292.1">2017г.</text>
</g>
<g font-size="3.8">
<text x="86.7" y="228.8">Интеллектуальная собственность АО&quot;ИГХолдинг РУС&quot;.</text>
<text x="86.7" y="232">Использование для применения на других объектах, сооружениях или изделиях, а также</text>
<text x="86.7" y="235.2">передача третьим лицам без согласования собственником преследуется по закону.</text>
</g>
</svg>
